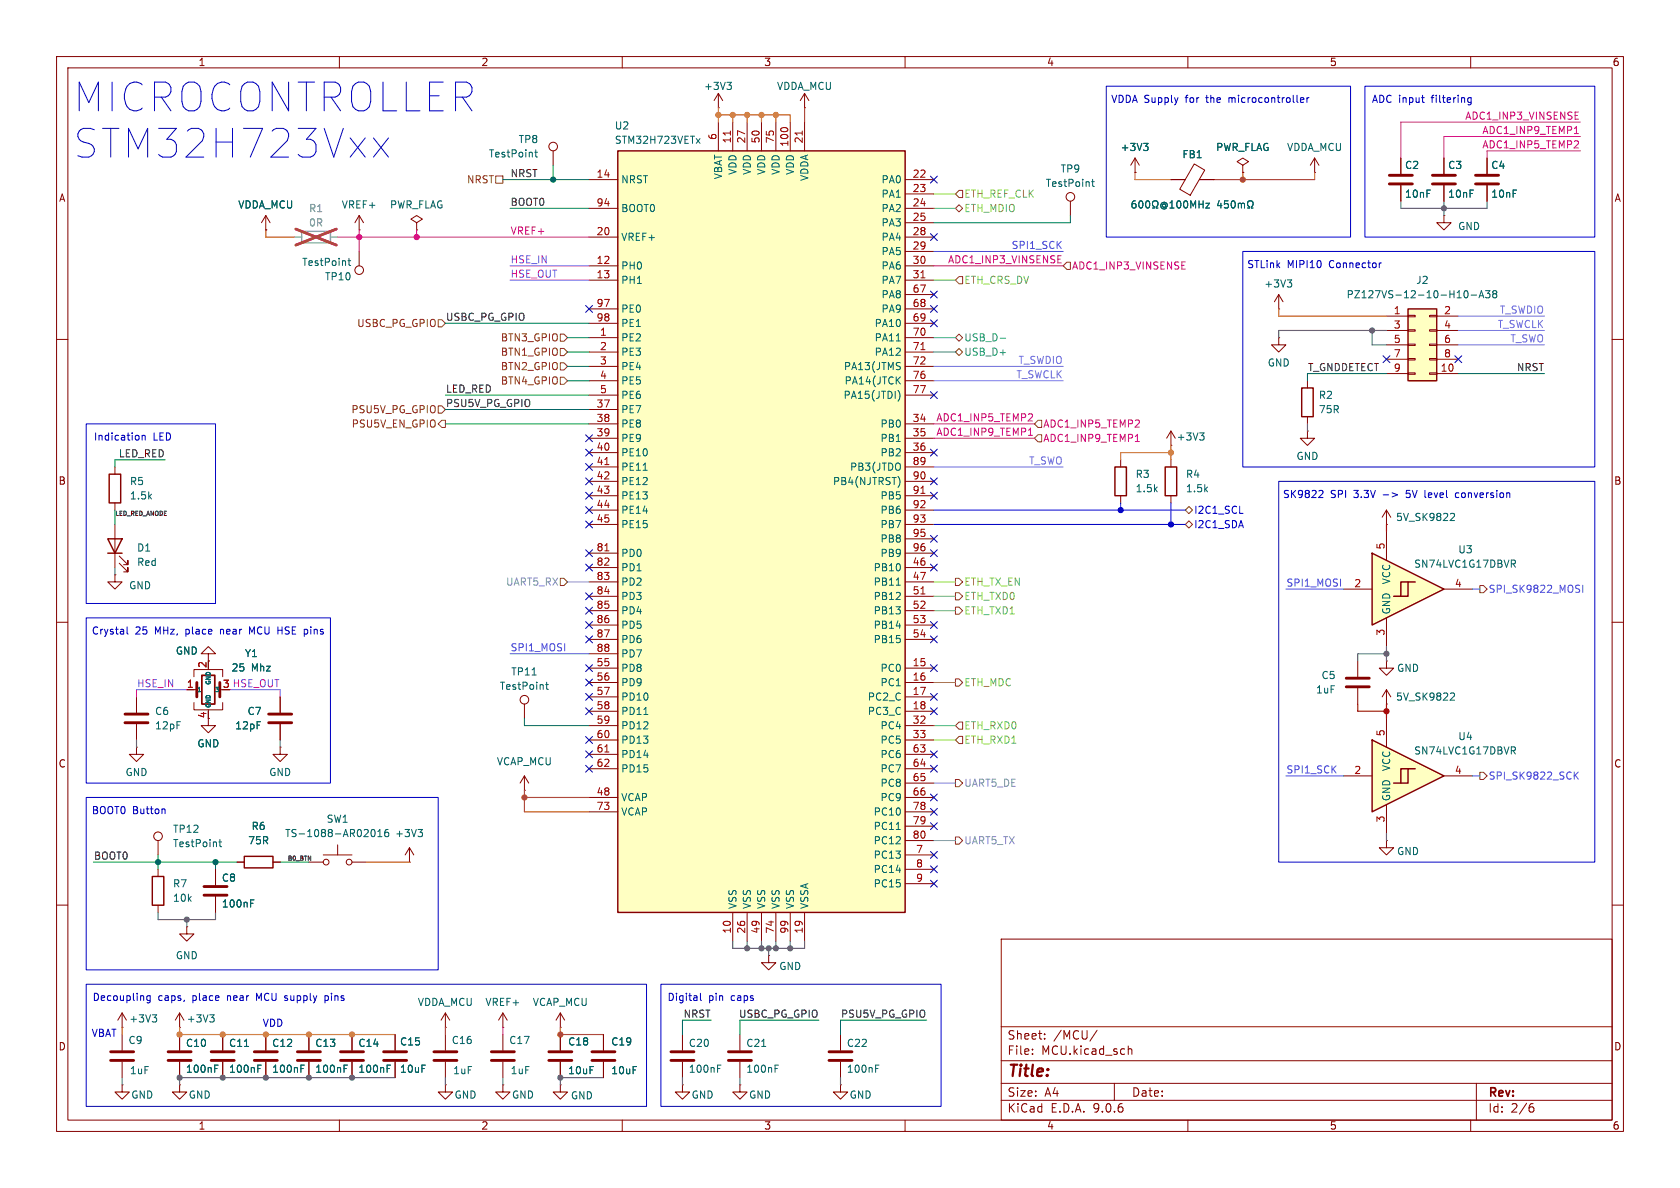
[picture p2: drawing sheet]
<svg xmlns="http://www.w3.org/2000/svg" width="297mm" height="210mm" viewBox="0 0 297 210" stroke-linecap="round" stroke-linejoin="round" font-family="sans-serif">
<g fill="none" stroke="#840000" stroke-width=".18">
<path d="M10 10h277v190h-277zM12 12h273v186h-273zM60 10v2M110 10v2M160 10v2M210 10v2M260 10v2M47 38.1l-.8 1.3M47 38.1l.8 1.3M47 38.1v2.5M63.5 38.1l-.8 1.3M63.5 38.1l.8 1.3"/>
<path d="M63.5 38.1v2.5M47 40.6h.1M63.5 40.6h.1M226.1 59.7v1.3h1.2l-1.2 1.2-1.3-1.2h1.3M226.1 59.7h.1M10 60h2M231.1 76.2v1.3h1.3l-1.3 1.2-1.2-1.2h1.2M231.1 76.2h.1M285 60h2M10 110h2M285 110h2M24.1 123.2v2.8"/>
<path d="M24.1 128v2.8M27.9 153.7v1.2M72.4 152.4h.1M72.4 149.9l-.8 1.2M72.4 149.9l.8 1.2M72.4 149.9v2.5M10 160h2M27.9 160v1.3M135.9 168.9v1.3h1.3l-1.3 1.3-1.3-1.3h1.3M135.9 168.9h.1M177 166h108v32h-108zM285 160h2"/>
<path d="M39.4 182.9v2.8M39.4 187.7v2.8M60 198v2M99.1 191.8v1.2h1.2l-1.2 1.3-1.3-1.3h1.3M99.1 191.8h.1M110 198v2M160 198v2M177 194.5h108M177 191.5h108M177 187.5h108M177 181.5h108M182.5 186.3v.1"/>
<path d="M182.5 185.5v.1M184.7 183.6v.1M184.7 182.8v.1M194 182.1l-1.3 2M197 191.5v3M199.5 184.9v1.5M199.5 185.5l.2-.1 .3 .1 .1 .9M210 198v2M260 198v2M261 191.5v6.5M270.6 195.7h.4l.2 .3-.1 .5-.5 .1M271 195.1l-.4 .1"/>
</g>
<path d="M22.1 126.2h4.1M22.1 127.8h4.1M37.3 185.9h4.1M37.3 187.5h4.1" fill="none" stroke="#840000" stroke-width=".51"/>
<path d="M26.9 154.9h2.1v5.1h-2.1z" fill="none" stroke="#840000" stroke-width=".25"/>
<path d="M73.9 146.6h.8l-.4 .5M74.4 147.1l.3 .3v.3l-.3 .2M43.2 185h.7M45.6 188.9h.4M45.6 188.3h.6" fill="none" stroke="#006464" stroke-width=".18"/>
<path d="M109.2 26.7h50.8v134.6h-50.8z" fill="#ffffc2"/>
<path d="M109.2 26.7h50.8v134.6h-50.8z" fill="none" stroke="#840000" stroke-width=".25"/>
<g fill="none" stroke="#840000" stroke-width=".18">
<path d="M142.2 19.1h.1M142.2 16.5v2.6M142.2 16.5l-.7 1.3M142.2 16.5l.8 1.3M104.1 31.8h5.1M104.1 36.8h5.1M127 21.6v5.1M129.5 21.6v5.1M132.1 21.6v5.1M134.6 21.6v5.1M137.2 21.6v5.1M139.7 21.6v5.1"/>
<path d="M142.2 21.6v5.1M160 31.8h5.1M160 36.8h5.1M160 34.3h5.1M160 39.4h5.1M104.1 41.9h5.1M104.1 47h5.1M104.1 49.5h5.1M104.1 54.6h5.1M104.1 57.2h5.1M104.1 59.7h5.1M160 41.9h5.1"/>
<path d="M160 47h5.1M160 49.5h5.1M160 54.6h5.1M160 57.2h5.1M160 59.7h5.1M160 44.5h5.1M160 52.1h5.1M104.1 62.2h5.1M104.1 64.8h5.1M104.1 67.3h5.1M104.1 69.9h5.1M104.1 72.4h5.1"/>
<path d="M104.1 74.9h5.1M104.1 77.5h5.1M160 62.2h5.1M160 64.8h5.1M160 67.3h5.1M160 69.9h5.1M160 74.9h5.1M160 77.5h5.1M104.1 80h5.1M104.1 82.6h5.1M104.1 85.1h5.1M104.1 87.6h5.1"/>
<path d="M104.1 90.2h5.1M104.1 92.7h5.1M104.1 97.8h5.1M160 80h5.1M160 82.6h5.1M160 85.1h5.1M160 87.6h5.1M160 90.2h5.1M160 92.7h5.1M160 97.8h5.1M160 95.3h5.1M104.1 100.3h5.1"/>
<path d="M104.1 102.9h5.1M104.1 105.4h5.1M104.1 108h5.1M104.1 110.5h5.1M104.1 113h5.1M104.1 115.6h5.1M104.1 118.1h5.1M160 100.3h5.1M160 102.9h5.1M160 105.4h5.1M160 108h5.1M160 110.5h5.1"/>
<path d="M160 113h5.1M160 118.1h5.1M104.1 120.7h5.1M104.1 123.2h5.1M104.1 125.7h5.1M104.1 128.3h5.1M104.1 130.8h5.1M104.1 133.4h5.1M104.1 135.9h5.1M160 120.7h5.1M160 123.2h5.1M160 125.7h5.1"/>
<path d="M160 128.3h5.1M160 130.8h5.1M160 133.4h5.1M160 135.9h5.1M160 138.4h5.1M104.1 141h5.1M104.1 143.5h5.1M160 141h5.1M160 143.5h5.1M160 146.1h5.1M160 148.6h5.1M160 151.1h5.1"/>
<path d="M160 153.7h5.1M160 156.2h5.1M129.5 161.3v5.1M132.1 161.3v5.1M134.6 161.3v5.1M137.2 161.3v5.1M139.7 161.3v5.1M142.2 161.3v5.1"/>
</g>
<g fill="none" stroke="#006464" stroke-width=".18">
<path d="M123.1 24.5l.7 .8M123.8 24.5l-.7 .8M158.4 60.3h.8M158.6 67.2l.6 .7M158.8 69a1.47 1.47 0 0 1-.1 1.9M159 64.1h.2M159.1 64.9v.3M159.2 66.6l-.8 .7M113.7 83.1h.7M158.9 84.5l.2 .6-.2 .8M158.4 103.4h.8M113.8 126.3h.7"/>
<path d="M158.4 146.6h.8"/>
</g>
<path d="M129.1 23.2v.7M141.8 23.2v.7M162.8 49.1h.7M162.8 61.8h.7M106.9 82.1h.7M106.9 97.4h.7M162.8 87.2h.7M162.8 105h.7M106.9 132.9h.7" fill="none" stroke="#a90000" stroke-width=".18"/>
<path d="M248.9 54.6h5.1v12.7h-5.1z" fill="#ffffc2"/>
<path d="M248.9 54.6h5.1v12.7h-5.1zM230.1 68.6h2.1v5.1h-2.1zM197.1 82.6h2v5h-2z" fill="none" stroke="#840000" stroke-width=".25"/>
<g fill="none" stroke="#840000" stroke-width=".18">
<path d="M200.7 30.5h.1M200.7 27.9l-.8 1.3M200.7 27.9l.7 1.3M200.7 27.9v2.6M207 31.8h2.5M211.1 29l1.9 1.1-2.6 4.4-1.8-1zM212 31.8h2.6M219.7 29.2l1-.6-1-.7-1 .7 1 .6v1.3M219.7 30.5h.1M232.4 30.5h.1M232.4 27.9l-.8 1.3M232.4 27.9l.8 1.3"/>
<path d="M232.4 27.9v2.6M247.6 27.9v2.8M247.6 32.8v2.8M226.1 54.6h.1M226.1 52.1l-.8 1.2M226.1 52.1l.7 1.2M226.1 52.1v2.5M245.1 55.9h3.8M245.1 58.4h3.8M248.9 55.8h1.3v.2h-1.3zM248.9 58.3h1.3v.2h-1.3zM252.7 55.8h1.3v.2h-1.3z"/>
<path d="M252.7 58.3h1.3v.2h-1.3zM254 55.9h3.8M254 58.4h3.8M231.1 67.3v1.3M231.1 73.7v1.2M245.1 61h3.8M245.1 63.5h3.8M245.1 66h3.8M248.9 60.8h1.3v.3h-1.3zM248.9 63.4h1.3v.2h-1.3zM248.9 65.9h1.3v.3h-1.3zM252.7 60.8h1.3v.3h-1.3z"/>
<path d="M252.7 63.4h1.3v.2h-1.3zM252.7 65.9h1.3v.3h-1.3zM254 61h3.8M254 63.5h3.8M254 66h3.8M198.1 81.3v1.3M198.1 87.6v1.3M245.1 116.8v1.3h1.3l-1.3 1.3-1.3-1.3h1.3M245.1 116.8h.1M92.7 124.5v2.5M38.1 153.7v2.8M38.1 158.5v2.8"/>
<path d="M33 163.8v1.3h1.3l-1.3 1.3-1.3-1.3h1.3M33 163.8h.1M78.7 179.1l-.7 1.2M78.7 179.1l.8 1.2M78.7 179.1v2.5M88.9 179.1v2.5M88.9 179.1l-.8 1.2M88.9 179.1l.8 1.2M99.1 179.1v2.5M99.1 179.1l-.8 1.2M99.1 179.1l.7 1.2M21.6 182.9v2.8"/>
<path d="M21.6 187.7v2.8M78.7 181.6h.1M78.7 191.8v1.2h1.3l-1.3 1.3-1.2-1.3h1.2M78.7 191.8h.1M78.7 182.9v2.8M78.7 187.7v2.8M88.9 191.8v1.2h1.3l-1.3 1.3-1.3-1.3h1.3M88.9 191.8h.1M88.9 181.6h.1M88.9 182.9v2.8M88.9 187.7v2.8M99.1 181.6h.1"/>
<path d="M99.1 182.9v2.8M99.1 187.7v2.8"/>
<circle cx="92.7" cy="123.7" r=".76"/>
</g>
<g fill="none" stroke="#006464" stroke-width=".18">
<path d="M200.7 35.5l-.3 .1a.86 .86 0 0 0 0 1.2l.4-.1v-.5l-.2-.2h-.4l-.1 .2M201.5 35.6l.1-.1a.68 .68 0 0 1 .5 .6 .68 .68 0 0 1-.5 .7 .84 .84 0 0 1-.1-1.2zM202.2 25.3h.8l-.5 .5M202.7 35.6l.1-.1a.68 .68 0 0 1 .5 .6 .68 .68 0 0 1-.5 .7l-.1-.1-.2-.4zM202.7 25.8l.3 .3v.3l-.3 .2M203.7 36.8h.3v-.3a.54 .54 0 0 1-.2-.7 .54 .54 0 0 1 .7-.2 .58 .58 0 0 1-.1 .9v.3h.3M206 36.2a.31 .31 0 0 0-.4-.1 .31 .31 0 0 0 0 .5 .31 .31 0 0 0 .4-.1M206 36v.5M206 36.5l.2 .1a.55 .55 0 0 0-.3-.9 .55 .55 0 0 0-.7 .7 .61 .61 0 0 0 .4 .5 .61 .61 0 0 0 .6-.1M206.8 36.8h.8M206.8 35.9l.4-.4v1.3M208.2 35.6l.1-.1a.68 .68 0 0 1 .5 .6 .68 .68 0 0 1-.5 .7l-.1-.1-.2-.4z"/>
<path d="M209.4 35.6l.1-.1a.68 .68 0 0 1 .5 .6 .68 .68 0 0 1-.5 .7 .84 .84 0 0 1-.1-1.2zM210.5 36.8v-1.3l.4 .9 .5-.9v1.3M212 35.5v1.3M212 36.1h.7M212.7 35.5v1.3M213.2 35.9h.6l-.6 .9h.6M215.5 35.4l-.3 1h.8M215.8 35.9v.9M217.1 35.5h-.6l-.1 .6 .2-.1h.4l.2 .2-.1 .5-.2 .1-.5-.1M217.8 35.6l.2-.1a.68 .68 0 0 1 .4 .6 .68 .68 0 0 1-.4 .7l-.2-.1-.1-.4zM218.9 36l.4-.1 .2 .2M218.9 35.9v.9"/>
<path d="M219.5 36.1l.1-.2 .4 .1v.8M219.5 36.1v.7M220.6 36.8h.3v-.3a.54 .54 0 0 1-.3-.7 .54 .54 0 0 1 .7-.2 .58 .58 0 0 1-.1 .9v.3h.3M227.6 49.5h.8l-.5 .5M228.1 50l.3 .2v.3l-.3 .2M258.9 51.5l.2-.1a.68 .68 0 0 1 .5 .6 .68 .68 0 0 1-.5 .6l-.2-.1-.1-.3zM260.1 52.2h.9M261.5 52.6l.4-1.2 .4 1.2M261.6 52.3h.6M262.6 51.4h.8l-.4 .5 .3 .1v.5l-.1 .1-.6-.1M264.1 51.9l-.2-.2 .2-.3h.3l.2 .2-.2 .3M264.1 51.9l-.2 .3v.3l.2 .1h.4l.1-.2v-.2l-.2-.3"/>
<path d="M264.1 51.9h.3M94.1 119.3h.7M96.5 121h.4M96.6 120.6v1.1l.3 .2M44.3 159.7h.4M44.3 159.1h.6"/>
</g>
<path d="M245.6 31h4.1M245.6 32.5h4.1M36.1 156.7h4M36.1 158.2h4M19.6 185.9h4M19.6 187.5h4M76.7 185.9h4.1M76.7 187.5h4.1M86.9 185.9h4M86.9 187.5h4M97 185.9h4.1M97 187.5h4.1" fill="none" stroke="#840000" stroke-width=".51"/>
<g fill="#ffffc2">
<path d="M242.6 130.8l12.7 6.4-12.7 6.3z"/>
<path d="M247.6 135.9h1.3l-2.5 2.5h1.2z"/>
<path d="M248.9 135.9v2.5h-1.3l2.6-2.5z"/>
</g>
<path d="M242.6 130.8l12.7 6.4-12.7 6.3zM248.9 135.9h-1.3v2.5h-1.2M250.2 135.9h-1.3v2.5h-1.3" fill="none" stroke="#840000" stroke-width=".25"/>
<path d="M255.3 27.9v2.8M255.3 32.8v2.8M262.9 27.9v2.8M262.9 32.8v2.8M240 116.8v2.8M237.5 137.2h5.1M240 121.7v2.8M245.1 127v5.1M255.3 137.2h5M245.1 148.6v1.3h1.3l-1.3 1.2-1.3-1.2h1.3M245.1 148.6h.1M245.1 142.2v5.1" fill="none" stroke="#840000" stroke-width=".18"/>
<path d="M267.2 132h.5l.2 .3-.1 .3-.6 .1M267.5 132.7l.4 .6" fill="none" stroke="#006464" stroke-width=".18"/>
<path d="M253.2 31h4.1M253.2 32.5h4.1M260.9 31h4M260.9 32.5h4M238 119.9h4.1M238 121.4h4.1" fill="none" stroke="#840000" stroke-width=".51"/>
<g fill="#ffffc2">
<path d="M242.6 97.8l12.7 6.3-12.7 6.4z"/>
<path d="M247.6 102.9v2.5h-1.2l2.5-2.5z"/>
<path d="M248.9 102.9h1.3l-2.6 2.5h1.3z"/>
</g>
<path d="M19 95.3h2.6l-1.3 2.5zM19 97.8h2.6M19.3 83.8h2v5.1h-2zM206 82.6h2v5h-2zM242.6 97.8l12.7 6.3-12.7 6.4zM248.9 102.9h-1.3v2.5h-1.2M250.2 102.9h-1.3v2.5h-1.3M43.2 151.4h5.1v2h-5.1z" fill="none" stroke="#840000" stroke-width=".25"/>
<g fill="none" stroke="#840000" stroke-width=".18">
<path d="M127 19.1h.1M127 16.5l-.8 1.3M127 16.5l.8 1.3M127 16.5v2.6M73.7 39.4l1-.7-1-.6-1.1 .6 1.1 .7v1.2M97.8 26.7v2.5M189.2 35.6v2.5M200.7 30.5h.1M207 31.8h2.5M212.1 31.8h2.5M219.7 30.5h.1M247.6 27.9v2.8"/>
<path d="M247.6 32.8v2.8M255.3 38.1v1.3h1.2l-1.2 1.2-1.3-1.2h1.3M255.3 38.1h.1M255.3 27.9v2.8M255.3 32.8v2.8M262.9 27.9v2.8M262.9 32.8v2.8M47 40.6h.1M63.5 44.5v2.5M73.7 40.6h.1M207 78.7h.1M207 76.2l-.8 1.3"/>
<path d="M207 76.2l.8 1.3M207 76.2v2.5M20.3 82.6v1.2M20.3 88.9v1.3M20.3 92.7v7.6M21.1 99.6l1.5 1.5v-.8v.8h-.8M21.1 98.3l1.5 1.5v-.7v.7h-.8M207 81.3v1.3M207 87.6v1.3M245.1 92.7h.1M245.1 90.2v2.5M245.1 94v5.1"/>
<path d="M245.1 90.2l-.8 1.2M245.1 90.2l.8 1.2M20.3 101.6v1.3h1.3l-1.3 1.2-1.3-1.2h1.3M20.3 101.6h.1M34.3 119.6v-1.2h5.1v1.2M36.8 115.6h1.3l-1.3-1.3-1.2 1.3h1.2v1.2M237.5 104.1h5.1M245.1 109.2v5.1M255.3 104.1h5M24.1 132.1v1.3h1.3l-1.3 1.2-1.2-1.2h1.2M24.1 132.1h.1M33 121.9h1.8"/>
<path d="M34.3 124.2v1.3h5.1v-1.3M36.8 127v1.3h1.3l-1.3 1.2-1.2-1.2h1.2M36.8 125.5v.2M49.5 132.1v1.3h1.3l-1.3 1.2-1.2-1.2h1.2M49.5 132.1h.1M49.5 123.2v2.8M49.5 128v2.8M92.7 139.7h.1M92.7 137.2l-.8 1.2M92.7 137.2l.8 1.2M92.7 137.2v2.5M245.1 124.5h.1"/>
<path d="M245.1 121.9v2.6M245.1 121.9l-.8 1.3M245.1 121.9l.8 1.3M27.9 148.6v2.5M38.1 153.7v2.8M38.1 158.5v2.8M41.9 152.4h1.3M48.3 152.4h1.2M54.6 152.4h2.5M57.1 151.1h5.1M59.7 149.4v1.7M62.2 152.4h2.6"/>
<path d="M21.6 179.1l-.8 1.2M21.6 179.1l.8 1.2M21.6 179.1v2.5M31.7 179.1v2.5M31.7 179.1l-.7 1.2M31.7 179.1l.8 1.2M21.6 191.8v1.2h1.3l-1.3 1.3-1.3-1.3h1.3M21.6 191.8h.1M21.6 181.6h.1M31.7 191.8v1.2h1.3l-1.3 1.3-1.2-1.3h1.2M31.7 191.8h.1M31.7 181.6h.1"/>
<path d="M31.7 182.9v2.8M31.7 187.7v2.8M39.4 182.9v2.8M39.4 187.7v2.8M47 182.9v2.8M47 187.7v2.8M54.6 182.9v2.8M54.6 187.7v2.8M62.2 182.9v2.8M62.2 187.7v2.8M69.8 182.9v2.8M69.8 187.7v2.8"/>
<path d="M99.1 182.9v2.8M99.1 187.7v2.8M106.7 182.9v2.8M106.7 187.7v2.8M120.6 191.8v1.2h1.3l-1.3 1.3-1.2-1.3h1.2M120.6 191.8h.1M120.6 182.9v2.8M120.6 187.7v2.8M130.8 191.8v1.2h1.3l-1.3 1.3-1.3-1.3h1.3M130.8 191.8h.1M130.8 182.9v2.8M130.8 187.7v2.8"/>
<path d="M148.6 191.8v1.2h1.3l-1.3 1.3-1.3-1.3h1.3M148.6 191.8h.1M148.6 182.9v2.8M148.6 187.7v2.8"/>
<circle cx="97.8" cy="25.9" r=".76"/>
<circle cx="189.2" cy="34.8" r=".76"/>
<circle cx="63.5" cy="47.8" r=".76"/>
<circle cx="27.9" cy="147.8" r=".76"/>
<circle cx="57.7" cy="152.4" r=".51"/>
<circle cx="61.7" cy="152.4" r=".51"/>
</g>
<g fill="none" stroke="#006464" stroke-width=".18">
<path d="M128.5 14.5h.8l-.4 .5M129.1 15l.2 .3v.3l-.2 .2M94.5 26.9h.5M94.7 26.5v1.1l.3 .2M193 32.1h.5M193.2 31.7v1.1l.3 .2M200.7 35.5l-.3 .1a.86 .86 0 0 0 0 1.2l.4-.1v-.5l-.2-.2h-.4l-.1 .2M201.5 35.6l.1-.1a.68 .68 0 0 1 .5 .6 .68 .68 0 0 1-.5 .7 .84 .84 0 0 1-.1-1.2zM202.2 25.3h.8l-.5 .5M202.7 35.6l.1-.1a.68 .68 0 0 1 .5 .6 .68 .68 0 0 1-.5 .7l-.1-.1-.2-.4zM202.7 25.8l.3 .3v.3l-.3 .2M203.7 36.8h.3v-.3a.54 .54 0 0 1-.2-.7 .54 .54 0 0 1 .7-.2 .58 .58 0 0 1-.1 .9v.3h.3"/>
<path d="M206 36.2a.31 .31 0 0 0-.4-.1 .31 .31 0 0 0 0 .5 .31 .31 0 0 0 .4-.1M206 36v.5M206 36.5l.2 .1a.55 .55 0 0 0-.3-.9 .55 .55 0 0 0-.7 .7 .61 .61 0 0 0 .4 .5 .61 .61 0 0 0 .6-.1M206.8 36.8h.8M206.8 35.9l.4-.4v1.3M208.2 35.6l.1-.1a.68 .68 0 0 1 .5 .6 .68 .68 0 0 1-.5 .7l-.1-.1-.2-.4zM209.4 35.6l.1-.1a.68 .68 0 0 1 .5 .6 .68 .68 0 0 1-.5 .7 .84 .84 0 0 1-.1-1.2zM210.5 36.8v-1.3l.4 .9 .5-.9v1.3M212 35.5v1.3M212 36.1h.7M212.7 35.5v1.3M213.2 35.9h.6l-.6 .9h.6"/>
<path d="M215.5 35.4l-.3 1h.8M215.8 35.9v.9M217.1 35.5h-.6l-.1 .6 .2-.1h.4l.2 .2-.1 .5-.2 .1-.5-.1M217.8 35.6l.2-.1a.68 .68 0 0 1 .4 .6 .68 .68 0 0 1-.4 .7l-.2-.1-.1-.4zM218.9 36l.4-.1 .2 .2M218.9 35.9v.9M219.5 36.1l.1-.2 .4 .1v.8M219.5 36.1v.7M220.6 36.8h.3v-.3a.54 .54 0 0 1-.3-.7 .54 .54 0 0 1 .7-.2 .58 .58 0 0 1-.1 .9v.3h.3M61.5 46.1h.5M61.7 45.7v1.1l.3 .1M212.1 76.5h.8l-.5 .5"/>
<path d="M212.6 77l.3 .3v.3l-.3 .2M256.6 90.7l.4 .1 .1 .3-.7 .9h.7M267.2 99h.5l.2 .2-.1 .4-.6 .1M267.5 99.7l.4 .6M256.6 122.5l.4 .1 .1 .3-.7 .9h.7M38.7 148.8h.5M38.9 148.4v1.1l.3 .2M44.3 159.7h.4M44.3 159.1h.6M65.6 147.1l.1-.3 .2-.2a.68 .68 0 0 1 .4 .7 .68 .68 0 0 1-.4 .6l-.2-.1-.1-.4M66.8 147.9h.7M66.8 147l.4-.4v1.3"/>
<path d="M68.6 146.6l-.4 .1a.86 .86 0 0 0 0 1.2l.5-.1v-.4l-.2-.3h-.3l-.2 .3M26.9 179.4h.8l-.4 .5M27.5 179.9l.2 .2v.3l-.2 .3M37.1 179.4h.8l-.5 .5M37.6 179.9l.3 .2v.3l-.3 .3M38 188.9h.4M38 188.3h.6M43.2 185h.7M45.6 188.9h.4M45.6 188.3h.6M53.2 188.9h.4M53.2 188.3h.6"/>
<path d="M60.8 188.9h.4M60.8 188.3h.6M68.4 188.9h.5M68.4 188.3h.6M126.9 188.9h.4M126.9 188.3h.6M134.7 185h.7M137 188.9h.4M137 188.3h.6M154.8 188.9h.4M154.8 188.3h.6"/>
</g>
<g fill="none" stroke="#840000" stroke-width=".51">
<path d="M34.8 120.7v2.5M38.9 120.7v2.5M47.5 126.2h4.1M47.5 127.8h4.1M29.7 185.9h4.1M29.7 187.5h4.1M45 185.9h4M45 187.5h4M52.6 185.9h4M52.6 187.5h4M60.2 185.9h4.1M60.2 187.5h4.1"/>
<path d="M67.8 185.9h4.1M67.8 187.5h4.1M104.6 185.9h4.1M104.6 187.5h4.1M118.6 185.9h4.1M118.6 187.5h4.1M128.8 185.9h4M128.8 187.5h4M146.6 185.9h4M146.6 187.5h4"/>
</g>
<path d="M35.7 119.4h2.3v5.1h-2.3z" fill="none" stroke="#840000" stroke-width=".3"/>
<path d="M53.3 40.9h5.1v2h-5.1z" fill="none" stroke="#a1a1a1" stroke-width=".25"/>
<path d="M52.1 41.9h1.2M58.4 41.9h1.3" fill="none" stroke="#a1a1a1" stroke-width=".18"/>
<path d="M52.3 40.5l7.2 2.8M59.5 40.5l-7.2 2.8" fill="none" stroke="#e12e31" stroke-width=".46"/>
<g fill="none" stroke="#e9008e" stroke-width=".18">
<path d="M278.5 19.8h.6M278.3 26.2h.8M278.3 23.6h.8M278.5 21.1h.6M279 25v.4M279.4 21.6h-31.8v6.3M279.4 24.1h-24.1v3.8M279.4 26.7h-16.5v1.2M59.7 41.9h44.4M63.5 40.6v3.9M73.7 40.6v1.3M165.1 47h22.9"/>
<path d="M187 46.5h.6M187 45.2h.6M208.9 47.6h.6M208.9 46.3h.6M165.1 77.5h17.8M165.1 74.9h17.8M181.8 74.4h.7M181.8 77h.7M182.5 73.3v.4M200.6 75.5h.8M200.7 78h.7M201.4 74.4v.4"/>
<path d="M88.9 181.6v1.3"/>
</g>
<g fill="none" stroke="#725600" stroke-width=".18">
<path d="M87.6 31.1h1.3v1.3h-1.3zM168.9 36.8l.6-.6 .7 .6-.7 .7zM169.5 33.7h.7v1.2h-.7l-.6-.6zM77.5 56.5h.6l.6 .7-.6 .6h-.6zM99.1 59.1h.6l.6 .6-.6 .6h-.6zM168.9 59.7l.6-.6 .7 .6-.7 .6zM169.5 48.9h.7v1.3h-.7l-.6-.7zM188.6 46.4h.6v1.2h-.6l-.6-.6zM77.5 71.8h.6l.6 .6-.6 .6h-.6zM78.1 74.3h.6v1.3h-.6l-.6-.7zM99.1 64.1h.6l.6 .7-.6 .6h-.6zM99.1 61.6h.6l.6 .6-.6 .7h-.6z"/>
<path d="M99.1 66.7h.6l.6 .6-.6 .6h-.6zM168.9 62.2l.6-.6 .7 .6-.7 .7zM183.5 74.3h.6v1.3h-.6l-.6-.7zM183.5 76.8h.6v1.3h-.6l-.6-.6zM209.5 90.2l.7-.7 .6 .7-.6 .6zM209.5 92.7l.7-.6 .6 .6-.6 .6zM99.1 102.2h.6l.6 .7-.6 .6h-.6zM168.9 107.3h.6l.7 .7-.7 .6h-.6zM168.9 104.8h.6l.7 .6-.7 .6h-.6zM168.9 102.2h.6l.7 .7-.7 .6h-.6zM261.6 103.5h.7l.6 .6-.6 .7h-.7zM168.9 120h.6l.7 .7-.7 .6h-.6z"/>
<path d="M168.9 137.8h.6l.7 .6-.7 .7h-.6zM169.5 130.2h.7v1.2h-.7l-.6-.6zM169.5 127.6h.7v1.3h-.7l-.6-.6zM261.6 136.5h.7l.6 .7-.6 .6h-.7zM168.9 148h.6l.7 .6-.7 .6h-.6z"/>
</g>
<path d="M165.1 44.5h22.9M90.2 115.6h13.9M227.3 104.1h10.2M260.3 104.1h1.3M279.1 103.4l.2 .1M279.1 104.2l.2 .2-.2 .3M279.8 103.4v1.3M227.3 137.2h10.2M260.3 137.2h1.3M278.5 137l.5 .7M279 136.5l-.7 .7" fill="none" stroke="#0093ff" stroke-width=".18"/>
<path d="M165.1 90.2h44.4M165.1 92.7h44.4M198.1 88.9v1.3M207 88.9v3.8M219.2 90.7h.6" fill="none" stroke="#0001ff" stroke-width=".18"/>
<path d="M165.1 59.7h3.8M176.8 59.8h1M165.1 62.2h3.8" fill="none" stroke="#00c3b9" stroke-width=".18"/>
<path d="M142.2 19.1v2.5M219.7 30.5v1.3M232.4 30.5v1.3h-17.8M47 40.6v1.3h5.1M92.7 139.7v3.8h11.4M92.7 141h11.4M78.7 181.6v1.3M99.1 181.6v1.3h7.6" fill="none" stroke="#dd5400" stroke-width=".2"/>
<g fill="none" stroke="#009600" stroke-width=".18">
<path d="M88.9 31.8h15.2M90.2 36.8h13.9M97.8 29.2v2.6M189.2 38.1v1.3h-24.1M78.7 57.2h25.4M100.3 59.7h3.8M78.7 74.9h25.4M78.7 72.4h25.4M78.7 69.9h25.4M100.3 62.2h3.8M100.3 67.3h3.8M100.3 64.8h3.8"/>
<path d="M245.1 66h-14v1.3M257.8 66h15.2M20.3 90.2v2.5M29.2 81.3h-8.9v1.3M92.7 127v1.3h11.4M16.5 152.4h25.4M27.9 151.1v2.6M38.1 152.4v1.3M49.5 152.4h5.1M125.7 180.3h-5.1v2.6M144.8 180.3h-14v2.6M163.8 180.3h-15.2v2.6"/>
</g>
<g fill="none" stroke="#dd8500" stroke-width=".2">
<path d="M127 19.1v2.5M127 20.3h12.7v1.3M129.5 20.3v1.3M132.1 20.3v1.3M134.6 20.3v1.3M137.2 20.3v1.3M200.7 30.5v1.3h6.3M226.1 54.6v1.3h19M207 78.7v2.6M207 80h-8.9v1.3M64.8 152.4h7.6M21.6 181.6v1.3"/>
<path d="M31.7 181.6v1.3h38.1"/>
</g>
<path d="M90.2 49.5h13.9M90.2 47h13.9M33 121.9h-8.9v1.3M40.6 121.9h8.9v1.3" fill="none" stroke="#bc00ff" stroke-width=".18"/>
<g fill="none" stroke="#6b6b6b" stroke-width=".2">
<path d="M247.6 35.6v1.2h15.3v-1.2M255.3 35.6v2.5M242.6 58.4v2.6h2.5M245.1 58.4h-19v1.3M231.1 74.9v1.3M20.3 100.3v1.3M245.1 115.6h-5.1v1.2M245.1 114.3v2.5M24.1 130.8v1.3M49.5 130.8v1.3M245.1 147.3v1.3M27.9 161.3v1.3h10.2v-1.3"/>
<path d="M33 162.6v1.2M129.5 166.4v1.2h12.7v-1.2M132.1 166.4v1.2M134.6 166.4v1.2M135.9 167.6v1.3M137.2 166.4v1.2M139.7 166.4v1.2M21.6 190.5v1.3M69.8 190.5h-38.1v1.3M78.7 190.5v1.3M88.9 190.5v1.3M106.7 190.5h-7.6v1.3"/>
<path d="M120.6 190.5v1.3M130.8 190.5v1.3M148.6 190.5v1.3"/>
</g>
<path d="M100.3 102.9h3.8M165.1 138.4h3.8M165.1 148.6h3.8" fill="none" stroke="#6f96be" stroke-width=".18"/>
<path d="M245.1 92.7v1.3M240 124.5v1.2h5.1M245.1 124.5v2.5" fill="none" stroke="#c20000" stroke-width=".2"/>
<path d="M257.8 58.4h15.2M257.8 55.9h15.2M165.1 64.8h22.9M165.1 67.3h22.9M257.8 61h15.2M165.1 82.6h22.9" fill="none" stroke="#7271de" stroke-width=".18"/>
<path d="M165.1 36.8h3.8M165.1 34.3h3.8M165.1 49.5h3.8M165.1 108h3.8M165.1 105.4h3.8M165.1 102.9h3.8M165.1 130.8h3.8M165.1 120.7h3.8M165.1 128.3h3.8" fill="none" stroke="#6de400" stroke-width=".18"/>
<g fill="none" stroke="#000084" stroke-width=".18">
<path d="M164.5 31.1l1.2 1.3M165.7 31.1l-1.2 1.3M103.5 54l1.2 1.2M104.7 54l-1.2 1.2M164.5 51.5l1.2 1.2M164.5 56.5l1.2 1.3M164.5 54l1.2 1.2M164.5 41.3l1.2 1.2M165.7 51.5l-1.2 1.2M165.7 56.5l-1.2 1.3M165.7 54l-1.2 1.2M165.7 41.3l-1.2 1.2"/>
<path d="M103.5 79.4l1.2 1.2M103.5 76.9l1.2 1.2M104.7 79.4l-1.2 1.2M104.7 76.9l-1.2 1.2M164.5 79.4l1.2 1.2M164.5 69.2l1.2 1.3M165.7 79.4l-1.2 1.2M165.7 69.2l-1.2 1.3M244.5 62.9l1.2 1.2M245.7 62.9l-1.2 1.2M257.2 62.9l1.2 1.2M258.4 62.9l-1.2 1.2"/>
<path d="M103.5 92.1l1.2 1.2M103.5 84.5l1.2 1.2M103.5 81.9l1.2 1.3M103.5 89.6l1.2 1.2M103.5 99.7l1.2 1.2M103.5 97.2l1.2 1.2M103.5 87l1.2 1.2M104.7 92.1l-1.2 1.2M104.7 84.5l-1.2 1.2M104.7 81.9l-1.2 1.3M104.7 89.6l-1.2 1.2M104.7 99.7l-1.2 1.2"/>
<path d="M104.7 97.2l-1.2 1.2M104.7 87l-1.2 1.2M164.5 84.5l1.2 1.2M164.5 87l1.2 1.2M164.5 94.6l1.2 1.3M164.5 99.7l1.2 1.2M164.5 97.2l1.2 1.2M165.7 84.5l-1.2 1.2M165.7 87l-1.2 1.2M165.7 94.6l-1.2 1.3M165.7 99.7l-1.2 1.2M165.7 97.2l-1.2 1.2"/>
<path d="M103.5 112.4l1.2 1.2M103.5 117.5l1.2 1.2M103.5 104.8l1.2 1.2M103.5 107.3l1.2 1.3M103.5 109.9l1.2 1.2M104.7 112.4l-1.2 1.2M104.7 117.5l-1.2 1.2M104.7 104.8l-1.2 1.2M104.7 107.3l-1.2 1.3M104.7 109.9l-1.2 1.2M164.5 117.5l1.2 1.2M164.5 112.4l1.2 1.2"/>
<path d="M164.5 109.9l1.2 1.2M165.7 117.5l-1.2 1.2M165.7 112.4l-1.2 1.2M165.7 109.9l-1.2 1.2M103.5 135.3l1.2 1.2M103.5 125.1l1.2 1.2M103.5 130.2l1.2 1.2M103.5 120l1.2 1.3M103.5 122.6l1.2 1.2M103.5 132.7l1.2 1.3M104.7 135.3l-1.2 1.2M104.7 125.1l-1.2 1.2"/>
<path d="M104.7 130.2l-1.2 1.2M104.7 120l-1.2 1.3M104.7 122.6l-1.2 1.2M104.7 132.7l-1.2 1.3M164.5 122.6l1.2 1.2M164.5 125.1l1.2 1.2M164.5 132.7l1.2 1.3M164.5 135.3l1.2 1.2M165.7 122.6l-1.2 1.2M165.7 125.1l-1.2 1.2M165.7 132.7l-1.2 1.3M165.7 135.3l-1.2 1.2"/>
<path d="M164.5 150.5l1.2 1.2M164.5 145.4l1.2 1.3M164.5 153.1l1.2 1.2M164.5 142.9l1.2 1.2M164.5 155.6l1.2 1.2M164.5 140.4l1.2 1.2M165.7 150.5l-1.2 1.2M165.7 145.4l-1.2 1.3M165.7 153.1l-1.2 1.2M165.7 155.6l-1.2 1.2M165.7 142.9l-1.2 1.2M165.7 140.4l-1.2 1.2"/>
</g>
<g fill="none" stroke="#0000c2" stroke-width=".18">
<path d="M195.6 15.2h43.2v26.7h-43.2zM229.9 17.7l.6-.1-.1-.3h-.3l-.2 .1 .1 .6h.4M231 17.3v.8M231.4 17.3l-.4 .2M241.3 15.2h40.6v26.7h-40.6zM251.3 17.3h.5M251.6 18l.2 .1M260.1 17.3h-.4l-.2 .2 .1 .5h.5M260.1 17.3v1l-.3 .2h-.3M66 24.4l2.7 3.4M68.7 24.4l-2.7 3.4M219.7 44.5h62.2v38.1h-62.2z"/>
<path d="M244.2 46.5l-.4 .2M15.2 74.9h22.9v31.8h-22.9zM24.5 77.1v.6M25.1 77v.8M25.1 77.1l.2-.1h.3l.1 .8M226.1 85.1h55.8v67.3h-55.8zM233.3 86.7l.5 .1 .1 .3-.8 .9h.8M244.5 87.5h1M246.1 87.1l1 .4-1 .3M251.9 86.7v1.1l.2 .2M257.8 87.1l-.4 .1-.1 .2 .1 .4 .4 .2M15.2 109.2h43.2v29.2h-43.2z"/>
<path d="M22.5 110.8v1.1l.1 .2M44.5 111.7l-.4-.9v1.3M15.2 141h62.3v30.5h-62.3zM29 143l.2 .2v.6M15.2 174h99.1v21.6h-99.1zM26.5 176v1l-.2 .3-.3-.1M26.5 176.1l-.3-.1-.3 .3 .2 .5h.4M57.5 176.8l.3 .1M57.5 176v1.3M57.8 176l-.3 .1M116.8 174h49.6v21.6h-49.6zM123.8 175.6v1.1l.2 .2"/>
</g>
<g fill="#6b6b6b" stroke="#6b6b6b" stroke-width=".18">
<circle cx="134.6" cy="167.6" r=".46"/>
<circle cx="33" cy="162.6" r=".46"/>
<circle cx="62.2" cy="190.5" r=".46"/>
<circle cx="47" cy="190.5" r=".46"/>
<circle cx="54.6" cy="190.5" r=".46"/>
<circle cx="99.1" cy="190.5" r=".46"/>
<circle cx="31.7" cy="190.5" r=".46"/>
<circle cx="39.4" cy="190.5" r=".46"/>
<circle cx="139.7" cy="167.6" r=".46"/>
<circle cx="137.2" cy="167.6" r=".46"/>
<circle cx="135.9" cy="167.6" r=".46"/>
<circle cx="132.1" cy="167.6" r=".46"/>
<circle cx="245.1" cy="115.6" r=".46"/>
<circle cx="255.3" cy="36.8" r=".46"/>
<circle cx="242.6" cy="58.4" r=".46"/>
</g>
<g fill="#dd5400" stroke="#dd5400" stroke-width=".18">
<circle cx="92.7" cy="141" r=".46"/>
<circle cx="99.1" cy="182.9" r=".46"/>
<circle cx="219.7" cy="31.8" r=".46"/>
</g>
<g fill="#009600" stroke="#009600" stroke-width=".18">
<circle cx="38.1" cy="152.4" r=".46"/>
<circle cx="97.8" cy="31.8" r=".46"/>
<circle cx="27.9" cy="152.4" r=".46"/>
</g>
<g fill="#dd8500" stroke="#dd8500" stroke-width=".18">
<circle cx="127" cy="20.3" r=".46"/>
<circle cx="54.6" cy="182.9" r=".46"/>
<circle cx="62.2" cy="182.9" r=".46"/>
<circle cx="47" cy="182.9" r=".46"/>
<circle cx="31.7" cy="182.9" r=".46"/>
<circle cx="39.4" cy="182.9" r=".46"/>
<circle cx="134.6" cy="20.3" r=".46"/>
<circle cx="132.1" cy="20.3" r=".46"/>
<circle cx="137.2" cy="20.3" r=".46"/>
<circle cx="129.5" cy="20.3" r=".46"/>
<circle cx="207" cy="80" r=".46"/>
</g>
<g fill="#e9008e" stroke="#e9008e" stroke-width=".18">
<circle cx="73.7" cy="41.9" r=".46"/>
<circle cx="63.5" cy="41.9" r=".46"/>
</g>
<circle cx="245.1" cy="125.7" r=".46" fill="#c20000" stroke="#c20000" stroke-width=".18"/>
<g fill="#0001ff" stroke="#0001ff" stroke-width=".18">
<circle cx="207" cy="92.7" r=".46"/>
<circle cx="198.1" cy="90.2" r=".46"/>
</g>
<g font-size="7.1" fill="#0000c2">
<text x="12.7" y="20">MICROCONTROLLER</text>
<text x="12.7" y="28.2">STM32H723Vxx</text>
</g>
<text font-size="2.8" fill="#840000" x="178" y="190.9">Title:</text>
<g font-size="2.1" fill="#840000">
<text x="178" y="184">Sheet:</text>
<text x="186.2" y="184">/MCU/</text>
<text x="178" y="186.7">File:</text>
<text x="184.1" y="186.7">MCU.kicad_sch</text>
<text x="178" y="196.9">KiCad</text>
<text x="178" y="194.1">Size:</text>
<text x="184.7" y="194.1">A4</text>
<text x="185.7" y="196.9">E.D.A.</text>
<text x="193.3" y="196.9">9.0.6</text>
<text x="200" y="194.1">Date:</text>
<text x="263" y="194.3">Rev:</text>
<text x="263" y="196.9">Id:</text>
<text x="267.1" y="196.9">2/6</text>
</g>
<g font-size="1.8" fill="#840000">
<text x="35" y="11.9">1</text>
<text x="85" y="11.9">2</text>
<text x="135" y="11.9">3</text>
<text x="185" y="11.9">4</text>
<text x="235" y="11.9">5</text>
<text x="285" y="11.9">6</text>
<text x="10.3" y="35.9">A</text>
<text x="285.3" y="35.9">A</text>
<text x="10.3" y="85.9">B</text>
<text x="285.3" y="85.9">B</text>
<text x="10.3" y="135.9">C</text>
<text x="285.3" y="135.9">C</text>
<text x="10.3" y="185.9">D</text>
<text x="285.3" y="185.9">D</text>
<text x="35" y="199.9">1</text>
<text x="85" y="199.9">2</text>
<text x="135" y="199.9">3</text>
<text x="185" y="199.9">4</text>
<text x="235" y="199.9">5</text>
<text x="285" y="199.9">6</text>
</g>
<g font-size="1.8" fill="#006464">
<text x="124.4" y="16.1">+3V3</text>
<text x="137.3" y="16.1">VDDA_MCU</text>
<text x="108.6" y="23.1">U2</text>
<text x="86.3" y="28">TestPoint</text>
<text x="91.6" y="25.5">TP8</text>
<text x="108.6" y="25.6">STM32H723VETx</text>
<text x="198" y="26.9">+3V3</text>
<text x="208.9" y="28.2">FB1</text>
<text x="214.9" y="26.9">PWR_FLAG</text>
<text x="227.4" y="26.9">VDDA_MCU</text>
<text x="109.7" y="32.6">NRST</text>
<text x="127.9" y="31.8" transform="rotate(-90 127.9 31.8)">VBAT</text>
<text x="130.4" y="31" transform="rotate(-90 130.4 31)">VDD</text>
<text x="132.9" y="31" transform="rotate(-90 132.9 31)">VDD</text>
<text x="135.5" y="31" transform="rotate(-90 135.5 31)">VDD</text>
<text x="138" y="31" transform="rotate(-90 138 31)">VDD</text>
<text x="140.6" y="31" transform="rotate(-90 140.6 31)">VDD</text>
<text x="143.1" y="32.1" transform="rotate(-90 143.1 32.1)">VDDA</text>
<text x="155.7" y="32.6">PA0</text>
<text x="155.7" y="35.2">PA1</text>
<text x="184.8" y="33.2">TestPoint</text>
<text x="187.4" y="30.7">TP9</text>
<text x="248.3" y="30.1">C2</text>
<text x="248.3" y="35.2">10nF</text>
<text x="255.9" y="30.1">C3</text>
<text x="255.9" y="35.2">10nF</text>
<text x="263.5" y="30.1">C4</text>
<text x="263.5" y="35.2">10nF</text>
<text x="42" y="37.1">VDDA_MCU</text>
<text x="60.3" y="37.1">VREF+</text>
<text x="68.8" y="37.1">PWR_FLAG</text>
<text x="109.7" y="37.7">BOOT0</text>
<text x="155.7" y="37.7">PA2</text>
<text x="155.7" y="40.2">PA3</text>
<text x="257.7" y="40.9">GND</text>
<text x="53.3" y="47.2">TestPoint</text>
<text x="109.7" y="42.8">VREF+</text>
<text x="109.7" y="47.9">PH0</text>
<text x="155.7" y="42.8">PA4</text>
<text x="155.7" y="45.3">PA5</text>
<text x="155.7" y="47.9">PA6</text>
<text x="57.4" y="49.8">TP10</text>
<text x="109.7" y="50.4">PH1</text>
<text x="155.7" y="50.4">PA7</text>
<text x="155.7" y="52.9">PA8</text>
<text x="223.4" y="51">+3V3</text>
<text x="238" y="52.9">PZ127VS-12-10-H10-A38</text>
<text x="250.3" y="50.4">J2</text>
<text x="109.7" y="55.5">PE0</text>
<text x="109.7" y="58">PE1</text>
<text x="154.5" y="58">PA10</text>
<text x="155.7" y="55.5">PA9</text>
<text x="109.7" y="60.6">PE2</text>
<text x="109.7" y="63.1">PE3</text>
<text x="109.7" y="65.6">PE4</text>
<text x="149.1" y="65.6">PA13(JTMS</text>
<text x="154.5" y="60.6">PA11</text>
<text x="154.5" y="63.1">PA12</text>
<text x="224" y="65">GND</text>
<text x="109.7" y="68.2">PE5</text>
<text x="109.7" y="70.7">PE6</text>
<text x="149" y="70.7">PA15(JTDI)</text>
<text x="149.2" y="68.2">PA14(JTCK</text>
<text x="233.1" y="70.7">R2</text>
<text x="109.7" y="73.3">PE7</text>
<text x="109.7" y="75.8">PE8</text>
<text x="155.6" y="75.8">PB0</text>
<text x="233.1" y="73.3">75R</text>
<text x="109.7" y="78.3">PE9</text>
<text x="109.7" y="80.9">PE10</text>
<text x="109.7" y="83.4">PE11</text>
<text x="150.2" y="83.4">PB3(JTDO</text>
<text x="155.6" y="78.3">PB1</text>
<text x="155.6" y="80.9">PB2</text>
<text x="207.9" y="78.1">+3V3</text>
<text x="229.1" y="81.5">GND</text>
<text x="22.9" y="86">R5</text>
<text x="22.9" y="88.5">1.5k</text>
<text x="109.7" y="86">PE12</text>
<text x="109.7" y="88.5">PE13</text>
<text x="147.2" y="86">PB4(NJTRST)</text>
<text x="155.6" y="88.5">PB5</text>
<text x="200.7" y="84.7">R3</text>
<text x="200.7" y="87.2">1.5k</text>
<text x="209.6" y="84.7">R4</text>
<text x="209.6" y="87.2">1.5k</text>
<text x="109.7" y="91">PE14</text>
<text x="109.7" y="93.6">PE15</text>
<text x="155.6" y="91">PB6</text>
<text x="155.6" y="93.6">PB7</text>
<text x="246.7" y="92.3">5V_SK9822</text>
<text x="24.1" y="97.7">D1</text>
<text x="24.1" y="100.2">Red</text>
<text x="109.7" y="98.7">PD0</text>
<text x="109.7" y="101.2">PD1</text>
<text x="154.3" y="101.2">PB10</text>
<text x="155.6" y="96.1">PB8</text>
<text x="155.6" y="98.7">PB9</text>
<text x="249.9" y="100.6">SN74LVC1G17DBVR</text>
<text x="257.7" y="98">U3</text>
<text x="22.7" y="104.4">GND</text>
<text x="109.7" y="103.7">PD2</text>
<text x="109.7" y="106.3">PD3</text>
<text x="154.3" y="103.7">PB11</text>
<text x="154.3" y="106.3">PB12</text>
<text x="246" y="103.4" transform="rotate(-90 246 103.4)">VCC</text>
<text x="109.7" y="108.8">PD4</text>
<text x="109.7" y="111.4">PD5</text>
<text x="109.7" y="113.9">PD6</text>
<text x="154.3" y="108.8">PB13</text>
<text x="154.3" y="111.4">PB14</text>
<text x="154.3" y="113.9">PB15</text>
<text x="246" y="108.7" transform="rotate(-90 246 108.7)">GND</text>
<text x="31" y="115.9">GND</text>
<text x="40.8" y="118.9">25</text>
<text x="43.2" y="116.4">Y1</text>
<text x="44.4" y="118.9">Mhz</text>
<text x="90.3" y="119.6">TP11</text>
<text x="109.7" y="116.4">PD7</text>
<text x="109.7" y="119">PD8</text>
<text x="155.6" y="119">PC0</text>
<text x="246.9" y="119">GND</text>
<text x="88.3" y="122.1">TestPoint</text>
<text x="109.7" y="121.5">PD9</text>
<text x="109.7" y="124.1">PD10</text>
<text x="153.3" y="124.1">PC2_C</text>
<text x="155.6" y="121.5">PC1</text>
<text x="232.6" y="122.8">1uF</text>
<text x="233.5" y="120.2">C5</text>
<text x="246.7" y="124.1">5V_SK9822</text>
<text x="27.3" y="126.6">C6</text>
<text x="27.3" y="129.1">12pF</text>
<text x="41.5" y="129.1">12pF</text>
<text x="43.7" y="126.6">C7</text>
<text x="109.7" y="126.6">PD11</text>
<text x="109.7" y="129.1">PD12</text>
<text x="109.7" y="131.7">PD13</text>
<text x="153.3" y="126.6">PC3_C</text>
<text x="155.6" y="129.1">PC4</text>
<text x="155.6" y="131.7">PC5</text>
<text x="257.7" y="131">U4</text>
<text x="22.1" y="137.4">GND</text>
<text x="34.8" y="132.3">GND</text>
<text x="47.5" y="137.4">GND</text>
<text x="87.7" y="135.5">VCAP_MCU</text>
<text x="109.7" y="134.2">PD14</text>
<text x="109.7" y="136.8">PD15</text>
<text x="155.6" y="134.2">PC6</text>
<text x="155.6" y="136.8">PC7</text>
<text x="246" y="136.4" transform="rotate(-90 246 136.4)">VCC</text>
<text x="249.9" y="133.6">SN74LVC1G17DBVR</text>
<text x="109.7" y="141.8">VCAP</text>
<text x="155.6" y="139.3">PC8</text>
<text x="155.6" y="141.8">PC9</text>
<text x="246" y="141.7" transform="rotate(-90 246 141.7)">GND</text>
<text x="30.5" y="150">TestPoint</text>
<text x="30.5" y="147.4">TP12</text>
<text x="43.8" y="149.5">75R</text>
<text x="44.4" y="146.9">R6</text>
<text x="50.3" y="148.2">TS-1088-AR02016</text>
<text x="57.7" y="145.6">SW1</text>
<text x="69.7" y="148.2">+3V3</text>
<text x="109.7" y="144.4">VCAP</text>
<text x="154.3" y="144.4">PC10</text>
<text x="154.3" y="146.9">PC11</text>
<text x="154.3" y="149.5">PC12</text>
<text x="154.3" y="152">PC13</text>
<text x="154.3" y="154.5">PC14</text>
<text x="246.9" y="151.4">GND</text>
<text x="30.5" y="157.1">R7</text>
<text x="30.5" y="159.6">10k</text>
<text x="39.1" y="156.1">C8</text>
<text x="39.1" y="160.6">100nF</text>
<text x="130.4" y="160.8" transform="rotate(-90 130.4 160.8)">VSS</text>
<text x="132.9" y="160.8" transform="rotate(-90 132.9 160.8)">VSS</text>
<text x="135.5" y="160.8" transform="rotate(-90 135.5 160.8)">VSS</text>
<text x="138" y="160.8" transform="rotate(-90 138 160.8)">VSS</text>
<text x="140.6" y="160.8" transform="rotate(-90 140.6 160.8)">VSS</text>
<text x="143.1" y="160.8" transform="rotate(-90 143.1 160.8)">VSSA</text>
<text x="154.3" y="157.1">PC15</text>
<text x="31" y="169.8">GND</text>
<text x="137.7" y="171.7">GND</text>
<text x="73.8" y="178">VDDA_MCU</text>
<text x="85.7" y="178">VREF+</text>
<text x="94.1" y="178">VCAP_MCU</text>
<text x="22.6" y="184.8">C9</text>
<text x="22.8" y="180.9">+3V3</text>
<text x="32.8" y="185.3">C10</text>
<text x="32.9" y="180.9">+3V3</text>
<text x="40.4" y="185.3">C11</text>
<text x="48" y="185.3">C12</text>
<text x="55.6" y="185.3">C13</text>
<text x="63.3" y="185.3">C14</text>
<text x="70.6" y="185">C15</text>
<text x="79.8" y="184.8">C16</text>
<text x="89.9" y="184.8">C17</text>
<text x="100.3" y="185">C18</text>
<text x="108" y="185">C19</text>
<text x="121.7" y="185.3">C20</text>
<text x="131.8" y="185.3">C21</text>
<text x="149.6" y="185.3">C22</text>
<text x="22.9" y="190.1">1uF</text>
<text x="32.8" y="189.8">100nF</text>
<text x="40.4" y="189.8">100nF</text>
<text x="48" y="189.8">100nF</text>
<text x="55.6" y="189.8">100nF</text>
<text x="63.3" y="189.8">100nF</text>
<text x="70.6" y="189.8">10uF</text>
<text x="80" y="190.1">1uF</text>
<text x="90.2" y="190.1">1uF</text>
<text x="100.3" y="190.1">10uF</text>
<text x="108" y="190.1">10uF</text>
<text x="121.7" y="189.8">100nF</text>
<text x="131.8" y="189.8">100nF</text>
<text x="149.6" y="189.8">100nF</text>
<text x="23.1" y="194.4">GND</text>
<text x="33.3" y="194.4">GND</text>
<text x="80.3" y="194.4">GND</text>
<text x="90.4" y="194.4">GND</text>
<text x="100.8" y="194.5">GND</text>
<text x="122.2" y="194.4">GND</text>
<text x="132.3" y="194.4">GND</text>
<text x="150.1" y="194.4">GND</text>
</g>
<g font-size="1.8" fill="#0000c2">
<text x="196.4" y="18.4">VDDA Supply</text>
<text x="209.7" y="18.4">for</text>
<text x="213.5" y="18.4">the</text>
<text x="217.7" y="18.4">microcontroller</text>
<text x="242.4" y="18.4">ADC input</text>
<text x="253.2" y="18.4">filtering</text>
<text x="220.4" y="47.6">STLink</text>
<text x="227.6" y="47.6">MIPI10</text>
<text x="235.1" y="47.6">Connector</text>
<text x="16.5" y="78.1">Indication</text>
<text x="27" y="78.1">LED</text>
<text x="226.7" y="88.2">SK9822</text>
<text x="235.2" y="88.2">SPI</text>
<text x="239.5" y="88.2">3.3V</text>
<text x="249.1" y="88.2">5V</text>
<text x="252.5" y="88.2">level</text>
<text x="258.2" y="88.2">conversion</text>
<text x="16.1" y="112.4">Crystal</text>
<text x="23.9" y="112.4">25</text>
<text x="27.5" y="112.4">MHz,</text>
<text x="33.1" y="112.4">place</text>
<text x="39.4" y="112.4">near</text>
<text x="44.7" y="112.4">MCU HSE pins</text>
<text x="16.1" y="144.1">BOOT0</text>
<text x="23.4" y="144.1">Button</text>
<text x="16.3" y="177.1">Decoupling</text>
<text x="27.9" y="177.1">caps,</text>
<text x="34.1" y="177.1">place</text>
<text x="40.4" y="177.1">near</text>
<text x="45.8" y="177.1">MCU supply</text>
<text x="58.3" y="177.1">pins</text>
<text x="117.9" y="177.1">Digital</text>
<text x="125.3" y="177.1">pin</text>
<text x="129.3" y="177.1">caps</text>
<text x="16.1" y="183.5">VBAT</text>
<text x="46.3" y="181.7">VDD</text>
</g>
<g font-size="1.8" fill="#e9008e">
<text x="258.9" y="21.2">ADC1_INP3_VINSENSE</text>
<text x="262" y="23.8">ADC1_INP9_TEMP1</text>
<text x="262" y="26.3">ADC1_INP5_TEMP2</text>
<text x="90.2" y="41.6">VREF+</text>
<text x="167.5" y="46.6">ADC1_INP3_VINSENSE</text>
<text x="189.4" y="47.9">ADC1_INP3_VINSENSE</text>
<text x="165.4" y="77.1">ADC1_INP9_TEMP1</text>
<text x="165.4" y="74.6">ADC1_INP5_TEMP2</text>
<text x="184.3" y="75.8">ADC1_INP5_TEMP2</text>
<text x="184.3" y="78.3">ADC1_INP9_TEMP1</text>
</g>
<g font-size="1.8" fill="#a90000">
<text x="126.7" y="24.8" transform="rotate(-90 126.7 24.8)">6</text>
<text x="129.3" y="25.4" transform="rotate(-90 129.3 25.4)">11</text>
<text x="131.8" y="25.4" transform="rotate(-90 131.8 25.4)">27</text>
<text x="134.4" y="25.4" transform="rotate(-90 134.4 25.4)">50</text>
<text x="136.9" y="25.4" transform="rotate(-90 136.9 25.4)">75</text>
<text x="139.4" y="26" transform="rotate(-90 139.4 26)">100</text>
<text x="142" y="25.4" transform="rotate(-90 142 25.4)">21</text>
<text x="105.4" y="31.5">14</text>
<text x="161.2" y="31.5">22</text>
<text x="161.2" y="34">23</text>
<text x="105.4" y="36.6">94</text>
<text x="105.4" y="41.7">20</text>
<text x="161.2" y="36.6">24</text>
<text x="161.2" y="39.1">25</text>
<text x="161.2" y="41.7">28</text>
<text x="105.4" y="46.7">12</text>
<text x="161.2" y="44.2">29</text>
<text x="161.2" y="46.7">30</text>
<text x="105.4" y="49.3">13</text>
<text x="161.2" y="49.3">31</text>
<text x="161.2" y="51.8">67</text>
<text x="105.4" y="54.4">97</text>
<text x="105.4" y="56.9">98</text>
<text x="106" y="59.4">1</text>
<text x="161.2" y="54.4">68</text>
<text x="161.2" y="56.9">69</text>
<text x="161.2" y="59.4">70</text>
<text x="246.3" y="55.6">1</text>
<text x="246.3" y="58.2">3</text>
<text x="255.2" y="55.6">2</text>
<text x="255.2" y="58.2">4</text>
<text x="106" y="62">2</text>
<text x="106" y="64.5">3</text>
<text x="161.2" y="62">71</text>
<text x="161.2" y="64.5">72</text>
<text x="246.3" y="60.7">5</text>
<text x="246.3" y="63.2">7</text>
<text x="246.3" y="65.8">9</text>
<text x="254.6" y="65.8">10</text>
<text x="255.2" y="60.7">6</text>
<text x="255.2" y="63.2">8</text>
<text x="106" y="67.1">4</text>
<text x="106" y="69.6">5</text>
<text x="161.2" y="67.1">76</text>
<text x="161.2" y="69.6">77</text>
<text x="105.4" y="72.1">37</text>
<text x="105.4" y="74.7">38</text>
<text x="105.4" y="77.2">39</text>
<text x="161.2" y="74.7">34</text>
<text x="161.2" y="77.2">35</text>
<text x="105.4" y="79.8">40</text>
<text x="105.4" y="82.3">41</text>
<text x="161.2" y="79.8">36</text>
<text x="161.2" y="82.3">89</text>
<text x="105.4" y="84.8">42</text>
<text x="105.4" y="87.4">43</text>
<text x="105.4" y="89.9">44</text>
<text x="161.2" y="84.8">90</text>
<text x="161.2" y="87.4">91</text>
<text x="161.2" y="89.9">92</text>
<text x="105.4" y="92.5">45</text>
<text x="161.2" y="92.5">93</text>
<text x="161.2" y="95">95</text>
<text x="105.4" y="97.5">81</text>
<text x="105.4" y="100.1">82</text>
<text x="161.2" y="97.5">96</text>
<text x="161.2" y="100.1">46</text>
<text x="244.9" y="97.2" transform="rotate(-90 244.9 97.2)">5</text>
<text x="105.4" y="102.6">83</text>
<text x="105.4" y="105.2">84</text>
<text x="105.4" y="107.7">85</text>
<text x="161.2" y="102.6">47</text>
<text x="161.2" y="105.2">51</text>
<text x="161.2" y="107.7">52</text>
<text x="239.3" y="103.9">2</text>
<text x="257.1" y="103.9">4</text>
<text x="105.4" y="110.2">86</text>
<text x="105.4" y="112.8">87</text>
<text x="161.2" y="110.2">53</text>
<text x="161.2" y="112.8">54</text>
<text x="244.9" y="112.5" transform="rotate(-90 244.9 112.5)">3</text>
<text x="36.6" y="118.2" transform="rotate(-90 36.6 118.2)">2</text>
<text x="105.4" y="115.3">88</text>
<text x="105.4" y="117.9">55</text>
<text x="161.2" y="117.9">15</text>
<text x="32.9" y="121.7">1</text>
<text x="39.3" y="121.7">3</text>
<text x="105.4" y="120.4">56</text>
<text x="105.4" y="122.9">57</text>
<text x="105.4" y="125.5">58</text>
<text x="161.2" y="120.4">16</text>
<text x="161.2" y="122.9">17</text>
<text x="161.2" y="125.5">18</text>
<text x="36.6" y="127.1" transform="rotate(-90 36.6 127.1)">4</text>
<text x="105.4" y="128">59</text>
<text x="105.4" y="130.6">60</text>
<text x="161.2" y="128">32</text>
<text x="161.2" y="130.6">33</text>
<text x="244.9" y="130.2" transform="rotate(-90 244.9 130.2)">5</text>
<text x="105.4" y="133.1">61</text>
<text x="105.4" y="135.6">62</text>
<text x="161.2" y="133.1">63</text>
<text x="161.2" y="135.6">64</text>
<text x="239.3" y="136.9">2</text>
<text x="257.1" y="136.9">4</text>
<text x="105.4" y="140.7">48</text>
<text x="105.4" y="143.3">73</text>
<text x="161.2" y="138.2">65</text>
<text x="161.2" y="140.7">66</text>
<text x="161.2" y="143.3">78</text>
<text x="161.2" y="145.8">79</text>
<text x="161.2" y="148.3">80</text>
<text x="244.9" y="145.5" transform="rotate(-90 244.9 145.5)">3</text>
<text x="161.9" y="150.9">7</text>
<text x="161.9" y="153.4">8</text>
<text x="161.9" y="156">9</text>
<text x="129.3" y="165.1" transform="rotate(-90 129.3 165.1)">10</text>
<text x="131.8" y="165.1" transform="rotate(-90 131.8 165.1)">26</text>
<text x="134.4" y="165.1" transform="rotate(-90 134.4 165.1)">49</text>
<text x="136.9" y="165.1" transform="rotate(-90 136.9 165.1)">74</text>
<text x="139.4" y="165.1" transform="rotate(-90 139.4 165.1)">99</text>
<text x="142" y="165.1" transform="rotate(-90 142 165.1)">19</text>
</g>
<g font-size="1.8" fill="#725600">
<text x="82.5" y="32.6">NRST</text>
<text x="63" y="58">USBC_PG_GPIO</text>
<text x="88.4" y="60.6">BTN3_GPIO</text>
<text x="88.4" y="65.6">BTN2_GPIO</text>
<text x="88.4" y="63.1">BTN1_GPIO</text>
<text x="88.4" y="68.2">BTN4_GPIO</text>
<text x="62" y="73.3">PSU5V_PG_GPIO</text>
<text x="62.1" y="75.8">PSU5V_EN_GPIO</text>
</g>
<g font-size="1.8" fill="#0f0f0f">
<text x="90.2" y="31.4">NRST</text>
<text x="90.2" y="36.5">BOOT0</text>
<text x="78.7" y="56.8">USBC_PG_GPIO</text>
<text x="231.1" y="65.7">T_GNDDETECT</text>
<text x="268.1" y="65.7">NRST</text>
<text x="78.7" y="69.5">LED_RED</text>
<text x="78.7" y="72">PSU5V_PG_GPIO</text>
<text x="20.9" y="80.9">LED_RED</text>
<text x="16.5" y="152.1">BOOT0</text>
<text x="120.7" y="180">NRST</text>
<text x="130.5" y="180">USBC_PG_GPIO</text>
<text x="148.6" y="180">PSU5V_PG_GPIO</text>
</g>
<g font-size="1.8" fill="#6de400">
<text x="170.4" y="35.2">ETH_REF_CLK</text>
<text x="170.4" y="37.7">ETH_MDIO</text>
<text x="170.4" y="50.4">ETH_CRS_DV</text>
<text x="170.4" y="106.3">ETH_TXD0</text>
<text x="170.4" y="103.7">ETH_TX_EN</text>
<text x="170.4" y="108.8">ETH_TXD1</text>
<text x="170.4" y="121.5">ETH_MDC</text>
<text x="170.4" y="131.7">ETH_RXD1</text>
<text x="170.4" y="129.1">ETH_RXD0</text>
</g>
<g font-size="1.8" fill="#989898">
<text x="54.5" y="37.7">R1</text>
<text x="54.5" y="40.2">0R</text>
</g>
<g font-size="1.8" fill="#bc00ff">
<text x="90.2" y="46.6">HSE_IN</text>
<text x="90.2" y="49.2">HSE_OUT</text>
<text x="24.1" y="121.6">HSE_IN</text>
<text x="39.3" y="121.7">3 HSE_OUT</text>
</g>
<g font-size="1.8" fill="#0093ff">
<text x="178.7" y="44.1">SPI1_SCK</text>
<text x="227.3" y="103.8">SPI1_MOSI</text>
<text x="263.1" y="105">SPI_SK9822_MOSI</text>
<text x="90.2" y="115.2">SPI1_MOSI</text>
<text x="227.3" y="136.8">SPI1_SCK</text>
<text x="263.1" y="138">SPI_SK9822_SCK</text>
</g>
<g font-size="1.8" fill="#7271de">
<text x="264.7" y="58.1">T_SWCLK</text>
<text x="265" y="55.5">T_SWDIO</text>
<text x="180" y="64.4">T_SWDIO</text>
<text x="266.9" y="60.6">T_SWO</text>
<text x="179.6" y="67">T_SWCLK</text>
<text x="181.8" y="82.2">T_SWO</text>
</g>
<g font-size="1.8" fill="#00c3b9">
<text x="170.4" y="60.6">USB_D-</text>
<text x="170.4" y="63.1">USB_D+</text>
</g>
<g font-size="1.8" fill="#0001ff">
<text x="211" y="91">I2C1_SCL</text>
<text x="211" y="93.6">I2C1_SDA</text>
</g>
<g font-size="1.8" fill="#6f96be">
<text x="89.4" y="103.7">UART5_RX</text>
<text x="170.4" y="139.3">UART5_DE</text>
<text x="170.4" y="149.5">UART5_TX</text>
</g>
<g font-size="1.1" fill="#0f0f0f">
<text x="20.3" y="91.2">LED_RED_ANODE</text>
<text x="50.8" y="152.2">B0_BTN</text>
</g>
<g font-size="1.1" fill="#006464">
<text x="34.8" y="122.5">1</text>
<text x="37.4" y="125.2" transform="rotate(-90 37.4 125.2)">GND</text>
<text x="37.4" y="121.2" transform="rotate(-90 37.4 121.2)">GND</text>
<text x="37.8" y="122.5">3</text>
</g>
</svg>
